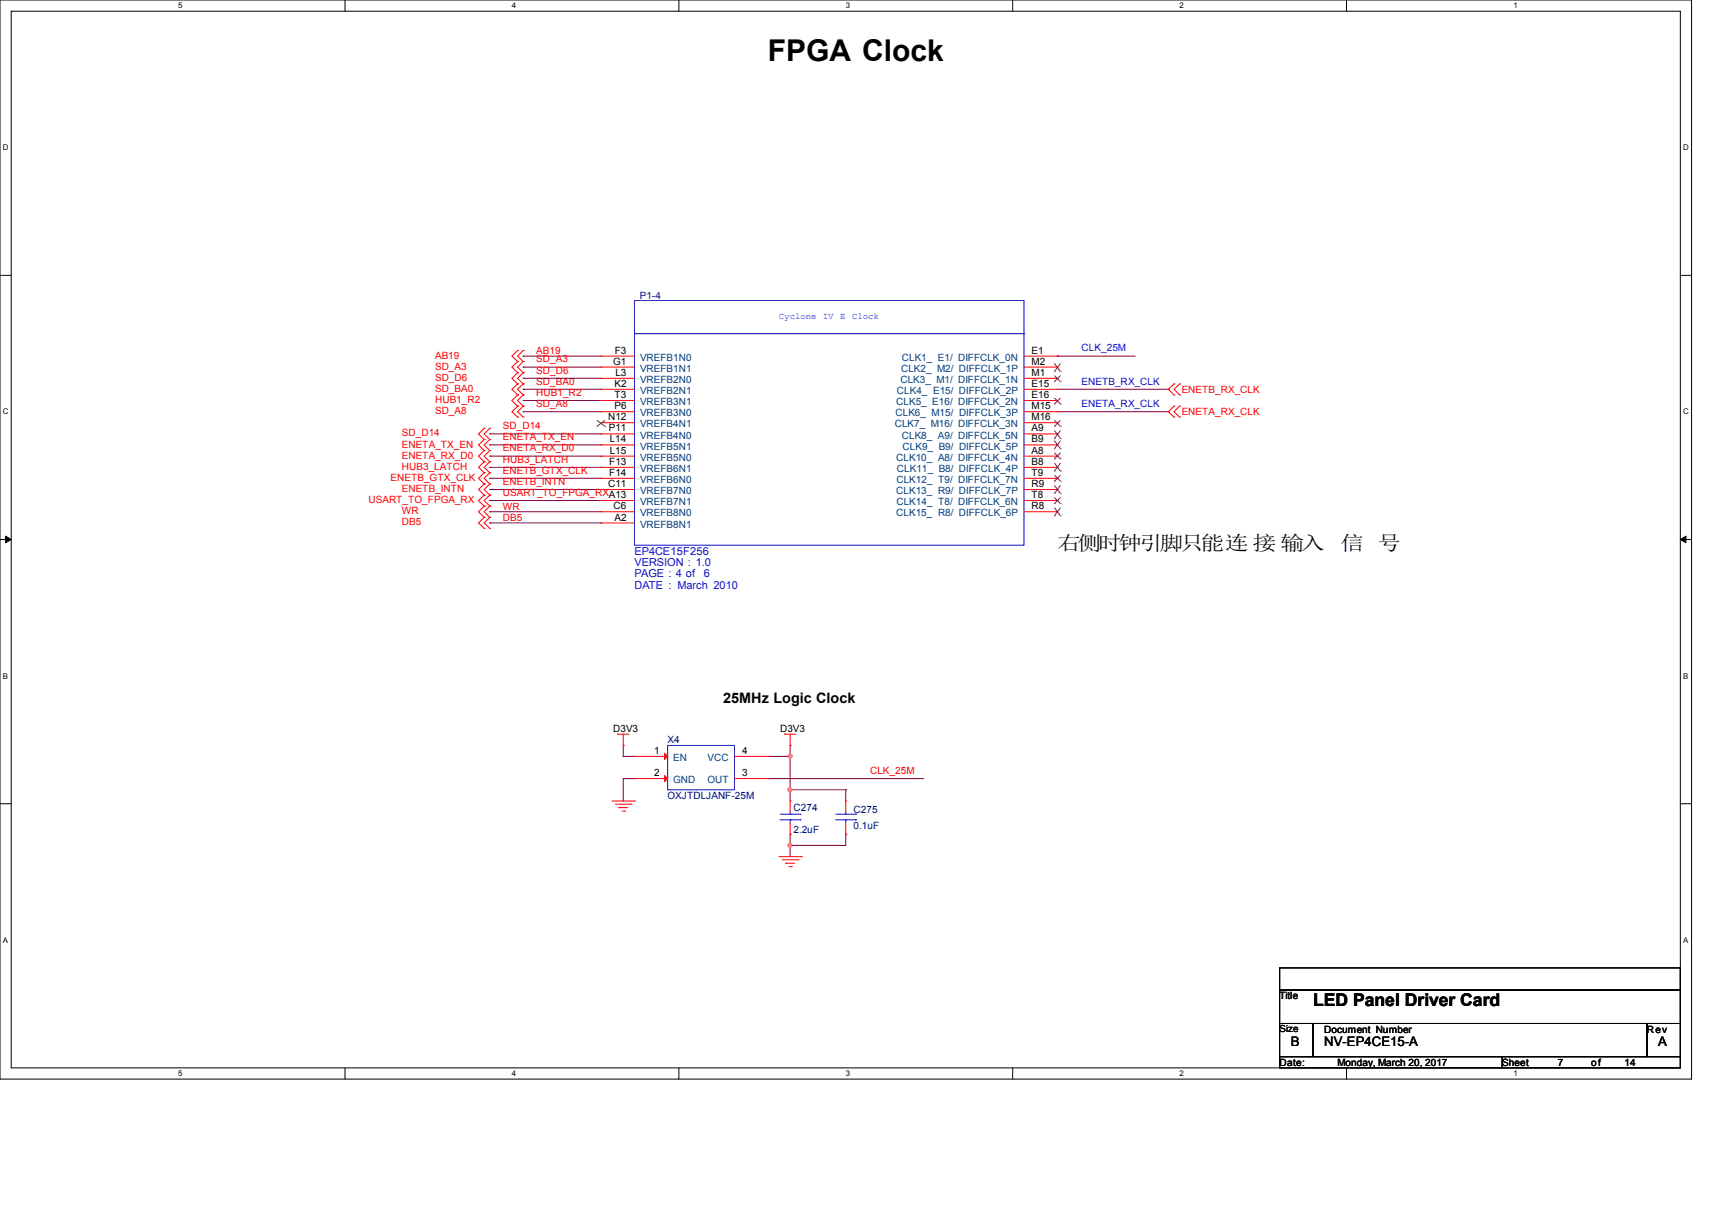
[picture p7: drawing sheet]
<svg xmlns="http://www.w3.org/2000/svg" width="297mm" height="210mm" viewBox="0 0 297 210" stroke-linecap="round" stroke-linejoin="round" font-family="sans-serif">
<path d="M0 0h293.5v187.3h-293.5zM1.9 1.9h289.6v183.4h-289.6z" fill="none" stroke="#000" stroke-width=".17"/>
<g fill="#fff">
<path d="M30.9 .2h.8v1.5h-.8z"/>
<path d="M30.9 185.5h.8v1.6h-.8z"/>
</g>
<path d="M59.9 0v1.9M59.9 185.3v2" fill="none" stroke="#000" stroke-width=".17"/>
<g fill="#fff">
<path d="M88.8 .2h.8v1.5h-.8z"/>
<path d="M88.8 185.5h.8v1.6h-.8z"/>
</g>
<path d="M117.8 0v1.9M117.8 185.3v2" fill="none" stroke="#000" stroke-width=".17"/>
<g fill="#fff">
<path d="M146.7 .2h.8v1.5h-.8z"/>
<path d="M146.7 185.5h.8v1.6h-.8z"/>
</g>
<path d="M175.7 0v1.9M175.7 185.3v2" fill="none" stroke="#000" stroke-width=".17"/>
<g fill="#fff">
<path d="M204.6 .2h.8v1.5h-.8z"/>
<path d="M204.6 185.5h.8v1.6h-.8z"/>
</g>
<path d="M233.6 0v1.9M233.6 185.3v2" fill="none" stroke="#000" stroke-width=".17"/>
<g fill="#fff">
<path d="M262.6 .2h.7v1.5h-.7z"/>
<path d="M262.6 185.5h.7v1.6h-.7z"/>
<path d="M.5 24.8h1v1.6h-1z"/>
<path d="M292 24.8h1v1.6h-1z"/>
<path d="M.5 70.7h1v1.5h-1z"/>
<path d="M292 70.7h1v1.5h-1z"/>
</g>
<path d="M0 47.8h1.9M291.5 47.8h2" fill="none" stroke="#000" stroke-width=".17"/>
<g fill="#fff">
<path d="M.5 116.5h.9v1.6h-.9z"/>
<path d="M292 116.5h.9v1.6h-.9z"/>
</g>
<path d="M0 93.6h1.9M291.5 93.6h2" fill="none" stroke="#000" stroke-width=".17"/>
<path d="M1 93l.9 .6-.9 .6zM291.5 93.6l1-.6v1.2z" fill="#000" stroke="#000" stroke-width=".17"/>
<g fill="#fff">
<path d="M.5 162.4h.9v1.5h-.9z"/>
<path d="M292 162.4h.9v1.5h-.9z"/>
</g>
<path d="M0 139.5h1.9M291.5 139.5h2M222 168h69.5v3.8h-69.5zM222 171.8h69.5v5.8h-69.5zM222 177.6h5.8v5.8h-5.8zM227.8 177.6h57.9v5.8h-57.9zM285.7 177.6h5.8v5.8h-5.8zM222 183.4h38.6v1.9h-38.6zM260.6 183.4h30.9v1.9h-30.9z" fill="none" stroke="#000" stroke-width=".17"/>
<g fill="none" stroke="#800040" stroke-width=".17">
<path d="M85 75.3h.1M85 77.2h.1M85 79.2h.1M85 75.3h19.3M85 77.2h19.3M85 79.2h19.3M90.8 67.6h.1M90.8 69.5h.1M90.8 71.5h.1M90.8 61.8h.1M90.8 63.7h.1M90.8 65.7h.1"/>
<path d="M90.8 61.8h13.5M90.8 67.6h13.5M90.8 69.5h13.5M90.8 71.5h13.5M90.8 63.7h13.5M90.8 65.7h13.5M183.4 61.8h.1M183.4 61.8h13.5M183.4 67.6h19.3M183.4 71.5h19.3M202.7 71.5h.1M202.7 67.6h.1"/>
<path d="M85 81.1h.1M85 83h.1M85 85h.1M85 88.8h.1M85 90.8h.1M85 86.9h.1M85 81.1h19.3M85 83h19.3M85 85h19.3M85 88.8h19.3M85 90.8h19.3M85 86.9h19.3"/>
<path d="M108.1 131.3h.1M108.1 129.4h.1M108.1 135.1h.1M108.1 131.3h2M108.1 129.4v1.9M108.1 135.1v3.9M108.1 135.1h2M133.2 131.3h.1M133.2 135.1h.1M133.2 131.3h3.9M133.2 135.1h27M137.1 129.4h.1"/>
<path d="M137.1 137.1h.1M137.1 131.3h.1M137.1 129.4v9.6M137.1 137.1h9.6M146.7 137.1h.1M146.7 137.1v1.9M137.1 146.7h.1M137.1 144.8h.1M137.1 144.8v3.9M146.7 144.8h.1M146.7 144.8v1.9h-9.6"/>
</g>
<g fill="#f0f" stroke="#f0f" stroke-width=".17">
<circle cx="137.1" cy="146.7" r=".36"/>
<circle cx="137.1" cy="137.1" r=".36"/>
<circle cx="137.1" cy="131.3" r=".36"/>
</g>
<g fill="none" stroke="#f00" stroke-width=".17">
<path d="M84 74.3h.1M84 76.3h.1M84 78.2h.1M84 74.3l-1 1 1 1M84 76.3l-1 .9 1 1M84 78.2l-1 1 1 .9M85 74.3h.1M85 76.3h.1M85 78.2h.1M85 74.3l-1 1 1 1M85 76.3l-1 .9 1 1M85 78.2l-1 1 1 .9"/>
<path d="M89.8 60.8h.1M89.8 62.7h.1M89.8 64.7h.1M89.8 66.6h.1M89.8 68.5h.1M89.8 70.5h.1M89.8 72.4h.1M89.8 60.8l-1 1 1 .9M89.8 62.7l-1 1 1 1M89.8 64.7l-1 1 1 .9M89.8 66.6l-1 1 1 .9M89.8 68.5l-1 1 1 1"/>
<path d="M89.8 70.5l-1 1 1 .9M90.8 60.8h.1M90.8 62.7h.1M90.8 64.7h.1M90.8 66.6h.1M90.8 68.5h.1M90.8 70.5h.1M90.8 72.4h.1M90.8 60.8l-1 1 1 .9M90.8 62.7l-1 1 1 1M90.8 64.7l-1 1 1 .9M90.8 66.6l-1 1 1 .9"/>
<path d="M90.8 68.5l-1 1 1 1M90.8 70.5l-1 1 1 .9M104.3 61.8h.1M104.3 63.7h.1M104.3 65.7h.1M104.3 67.6h.1M104.3 69.5h.1M104.3 71.5h.1M104.3 73.4h.1M104.3 75.3h.1M104.3 77.2h.1M104.3 79.2h.1"/>
<path d="M104.3 61.8h5.8M104.3 63.7h5.8M104.3 65.7h5.8M104.3 67.6h5.8M104.3 69.5h5.8M104.3 71.5h5.8M104.3 73.4h5.8M104.3 75.3h5.8M104.3 77.2h5.8M104.3 79.2h5.8M177.6 61.8h5.8M177.6 63.7h5.8"/>
<path d="M177.6 65.7h5.8M177.6 67.6h5.8M177.6 69.5h5.8M177.6 71.5h5.8M177.6 73.4h5.8M177.6 75.3h5.8M177.6 77.2h5.8M177.6 79.2h5.8M183.4 61.8h.1M183.4 63.7h.1M183.4 65.7h.1M183.4 67.6h.1"/>
<path d="M183.4 69.5h.1M183.4 71.5h.1M183.4 73.4h.1M183.4 75.3h.1M183.4 77.2h.1M183.4 79.2h.1M203.7 66.6h.1M203.7 68.5h.1M203.7 70.5h.1M203.7 72.4h.1M203.7 66.6l-1 1 1 .9M203.7 70.5l-1 1 1 .9"/>
<path d="M204.6 68.5h.1M204.6 66.6h.1M204.6 72.4h.1M204.6 70.5h.1M204.6 66.6l-.9 1 .9 .9M204.6 70.5l-.9 1 .9 .9M84 80.1h.1M84 82h.1M84 84h.1M84 85.9h.1M84 87.8h.1M84 89.8h.1"/>
<path d="M84 91.7h.1M84 80.1l-1 1 1 .9M84 82l-1 1 1 1M84 84l-1 1 1 .9M84 87.8l-1 1 1 1M84 89.8l-1 1 1 .9M84 85.9l-1 1 1 .9M85 80.1h.1M85 82h.1M85 84h.1M85 85.9h.1M85 87.8h.1"/>
<path d="M85 89.8h.1M85 91.7h.1M85 80.1l-1 1 1 .9M85 82l-1 1 1 1M85 84l-1 1 1 .9M85 87.8l-1 1 1 1M85 89.8l-1 1 1 .9M85 85.9l-1 1 1 .9M104.3 81.1h.1M104.3 83h.1M104.3 85h.1M104.3 86.9h.1"/>
<path d="M104.3 88.8h.1M104.3 90.8h.1M104.3 81.1h5.8M104.3 83h5.8M104.3 85h5.8M104.3 86.9h5.8M104.3 88.8h5.8M104.3 90.8h5.8M177.6 81.1h5.8M177.6 83h5.8M177.6 85h5.8M177.6 86.9h5.8"/>
<path d="M177.6 88.8h5.8M183.4 81.1h.1M183.4 83h.1M183.4 85h.1M183.4 86.9h.1M183.4 88.8h.1M106.2 139h3.9M106.8 139.6h2.7M107.1 127.4h.1M107.1 127.4h2M108.1 129.4h.1M108.1 127.4v2"/>
<path d="M109.5 139.6h.1M110.1 139h.1M110.1 135.1h.1M110.1 131.3h.1M110.1 131.3h5.7M110.1 135.1h5.7M127.4 131.3h5.8M127.4 135.1h5.8M133.2 131.3h.1M133.2 135.1h.1M136.1 127.4h.1M136.1 127.4h1.9"/>
<path d="M137.1 129.4h.1M137.1 139h.1M137.1 127.4v2M137.1 139v1.9M146.7 139h.1M146.7 139v1.9M107.4 140.2h.1M107.4 140.2h1.5M107.9 140.8h.4M108.3 140.8h.1M135.1 148.7h3.9M135.7 149.2h2.7"/>
<path d="M136.3 149.8h.1M136.3 149.8h1.5M136.9 150.4h.4M137.1 144.8h.1M137.1 142.9v1.9M137.3 150.4h.1M138.4 149.2h.1M139 148.7h.1M146.7 144.8h.1M146.7 142.9v1.9"/>
</g>
<g fill="none" stroke="#00f" stroke-width=".17">
<path d="M110.1 52.2h67.5v42.4h-67.5zM110.1 57.9h67.5M177.6 57.9h.1M115.8 129.4h11.6v7.7h-11.6zM135.3 142.3h3.5M135.3 141.3h3.5M137.1 141.3h.1M137.1 142.3h.1M137.1 140.9v.4M137.1 142.3v.6M138.8 142.3h.1M138.8 141.3h.1"/>
<path d="M145 142.3h3.5M145 141.3h3.5M146.7 142.3h.1M146.7 141.3h.1M146.7 140.9v.4M146.7 142.3v.6M148.5 141.3h.1M148.5 142.3h.1"/>
</g>
<g fill="none" stroke="#804000" stroke-width=".17">
<path d="M103.5 74h.1M103.5 72.9l1.5 1.1M105 74h.1M105 72.9l-1.5 1.1M182.9 64.5h.1M182.9 66.2h.1M182.9 70.1h.1M182.9 74h.1M182.9 76.1h.1M182.9 77.9h.1M182.9 79.6h.1M182.9 63.1l1.1 1.4"/>
<path d="M182.9 65.2l1.1 1M182.9 69.1l1.1 1M182.9 72.9l1.1 1.1M182.9 74.7l1.1 1.4M182.9 76.5l1.1 1.4M182.9 78.6l1.1 1M184 64.5h.1M184 66.2h.1M184 70.1h.1M184 74h.1M184 76.1h.1M184 77.9h.1"/>
<path d="M184 79.6h.1M184 63.1l-1.1 1.4M184 65.2l-1.1 1M184 69.1l-1.1 1M184 72.9l-1.1 1.1M184 74.7l-1.1 1.4M184 76.5l-1.1 1.4M184 78.6l-1.1 1M182.9 81.8h.1M182.9 83.5h.1M182.9 85.6h.1M182.9 87.4h.1"/>
<path d="M182.9 89.5h.1M182.9 80.4l1.1 1.4M182.9 82.5l1.1 1M182.9 84.2l1.1 1.4M182.9 86.4l1.1 1M182.9 88.1l1.1 1.4M184 81.8h.1M184 83.5h.1M184 85.6h.1M184 87.4h.1M184 89.5h.1M184 80.4l-1.1 1.4"/>
<path d="M184 82.5l-1.1 1M184 84.2l-1.1 1.4M184 86.4l-1.1 1M184 88.1l-1.1 1.4"/>
</g>
<g fill="#f00" stroke="#f00" stroke-width=".17">
<path d="M115.3 134.6l.5 .5-.5 .6z"/>
<path d="M115.3 130.7l.5 .6-.5 .5z"/>
</g>
<text font-size="5.2" x="133.2" y="10.6">FPGA Clock</text>
<g font-size="3.5">
<text x="183.4" y="95.4">右侧时钟引脚只能连 接 输入</text>
<text x="232.6" y="95.4">信 号</text>
</g>
<text font-size="3" x="227.8" y="174.7">LED Panel Driver Card</text>
<text font-size="2.5" x="125.5" y="122">25MHz Logic Clock</text>
<g font-size="2.3">
<text x="223.9" y="181.6">B</text>
<text x="229.7" y="181.6">NV-EP4CE15-A</text>
<text x="287.6" y="181.6">A</text>
</g>
<g font-size="1.9" fill="#00f">
<text x="110.1" y="96.3">EP4CE15F256</text>
<text x="110.1" y="98.3">VERSION : 1.0</text>
<text x="110.1" y="100.2">PAGE : 4 of</text>
<text x="122.1" y="100.2">6</text>
<text x="110.1" y="102.2">DATE : March 2010</text>
</g>
<g font-size="1.7" fill="#000080">
<text x="111" y="51.8">P1-4</text>
<text x="115.8" y="129">X4</text>
<text x="115.8" y="138.7">OXJTDLJANF-25M</text>
<text x="137.7" y="140.8">C274</text>
<text x="148.1" y="141">C275</text>
<text x="148.1" y="143.9">0.1uF</text>
<text x="137.7" y="144.5">2.2uF</text>
</g>
<g font-size="1.7" fill="#f00">
<text x="75.5" y="62.2">AB19</text>
<text x="75.5" y="64.2">SD_A3</text>
<text x="93" y="61.4">AB19</text>
<text x="93" y="62.9">SD_A3</text>
<text x="93" y="64.9">SD_D6</text>
<text x="75.5" y="66.1">SD_D6</text>
<text x="75.5" y="68">SD_BA0</text>
<text x="75.5" y="70">HUB1_R2</text>
<text x="75.5" y="71.9">SD_A8</text>
<text x="93" y="66.8">SD_BA0</text>
<text x="93" y="68.7">HUB1_R2</text>
<text x="93" y="70.7">SD_A8</text>
<text x="205" y="68.2">ENETB_RX_CLK</text>
<text x="69.7" y="75.7">SD_D14</text>
<text x="69.7" y="77.7">ENETA_TX_EN</text>
<text x="87.2" y="74.5">SD_D14</text>
<text x="87.2" y="76.4">ENETA_TX_EN</text>
<text x="205" y="72.1">ENETA_RX_CLK</text>
<text x="67.8" y="83.5">ENETB_GTX_CLK</text>
<text x="69.7" y="79.6">ENETA_RX_D0</text>
<text x="69.7" y="81.5">HUB3_LATCH</text>
<text x="87.2" y="78.4">ENETA_RX_D0</text>
<text x="87.2" y="80.3">HUB3_LATCH</text>
<text x="87.2" y="82.2">ENETB_GTX_CLK</text>
<text x="63.9" y="87.3">USART_TO_FPGA_RX</text>
<text x="69.7" y="85.4">ENETB_INTN</text>
<text x="69.7" y="89.3">WR</text>
<text x="87.2" y="84.2">ENETB_INTN</text>
<text x="87.2" y="88.4">WR</text>
<text x="87.2" y="86.1">USART_TO_FPGA_RXA13</text>
<text x="69.7" y="91.2">DB5</text>
<text x="87.2" y="90.4">DB5</text>
<text x="150.9" y="134.3">CLK_25M</text>
</g>
<g font-size="1.7">
<text x="106.4" y="63.3">G1</text>
<text x="106.7" y="61.4">F3</text>
<text x="106.8" y="65.2">L3</text>
<text x="179" y="61.4">E1</text>
<text x="179" y="63.3">M2</text>
<text x="179" y="65.2">M1</text>
<text x="106.6" y="67.1">K2</text>
<text x="106.6" y="71">P6</text>
<text x="106.6" y="69.1">T3</text>
<text x="179" y="67.1">E15</text>
<text x="179" y="69.1">E16</text>
<text x="179" y="71">M15</text>
<text x="105.5" y="72.9">N12</text>
<text x="105.6" y="74.9">P11</text>
<text x="105.8" y="76.8">L14</text>
<text x="179" y="72.9">M16</text>
<text x="179" y="74.9">A9</text>
<text x="179" y="76.8">B9</text>
<text x="105.7" y="80.7">F13</text>
<text x="105.7" y="82.6">F14</text>
<text x="105.8" y="78.7">L15</text>
<text x="179" y="78.7">A8</text>
<text x="179" y="80.7">B8</text>
<text x="179" y="82.6">T9</text>
<text x="105.5" y="84.5">C11</text>
<text x="106.5" y="88.4">C6</text>
<text x="179" y="84.5">R9</text>
<text x="179" y="86.4">T8</text>
<text x="179" y="88.4">R8</text>
<text x="106.6" y="90.3">A2</text>
<text x="106.4" y="127.1">D3V3</text>
<text x="113.5" y="130.9">1</text>
<text x="128.8" y="130.9">4</text>
<text x="135.3" y="127.1">D3V3</text>
<text x="113.5" y="134.7">2</text>
<text x="128.8" y="134.7">3</text>
<text x="222" y="173.4">Title</text>
<text x="222" y="179.2">Size</text>
<text x="229.7" y="179.2">Document Number</text>
<text x="285.7" y="179.2">Rev</text>
<text x="222" y="185">Date:</text>
<text x="232.1" y="185">Monday, March 20, 2017</text>
<text x="260.6" y="185">Sheet</text>
<text x="270.2" y="185">7</text>
<text x="276.1" y="185">of</text>
<text x="281.8" y="185">14</text>
</g>
<g font-size="1.7" fill="#004080">
<text x="111" y="62.6">VREFB1N0</text>
<text x="111" y="64.5">VREFB1N1</text>
<text x="156.3" y="64.5">CLK2_ M2/ DIFFCLK_1P</text>
<text x="156.4" y="62.6">CLK1_ E1/ DIFFCLK_0N</text>
<text x="111" y="66.5">VREFB2N0</text>
<text x="111" y="68.4">VREFB2N1</text>
<text x="111" y="70.3">VREFB3N1</text>
<text x="155.5" y="70.3">CLK5_ E16/ DIFFCLK_2N</text>
<text x="155.6" y="68.4">CLK4_ E15/ DIFFCLK_2P</text>
<text x="156.2" y="66.5">CLK3_ M1/ DIFFCLK_1N</text>
<text x="111" y="72.3">VREFB3N0</text>
<text x="111" y="74.2">VREFB4N1</text>
<text x="111" y="76.1">VREFB4N0</text>
<text x="155.2" y="74.2">CLK7_ M16/ DIFFCLK_3N</text>
<text x="155.3" y="72.3">CLK6_ M15/ DIFFCLK_3P</text>
<text x="156.4" y="76.1">CLK8_ A9/ DIFFCLK_5N</text>
<text x="111" y="78">VREFB5N1</text>
<text x="111" y="80">VREFB5N0</text>
<text x="111" y="81.9">VREFB6N1</text>
<text x="111" y="83.8">VREFB6N0</text>
<text x="155.5" y="80">CLK10_ A8/ DIFFCLK_4N</text>
<text x="155.5" y="83.8">CLK12_ T9/ DIFFCLK_7N</text>
<text x="155.6" y="81.9">CLK11_ B8/ DIFFCLK_4P</text>
<text x="156.6" y="78">CLK9_ B9/ DIFFCLK_5P</text>
<text x="111" y="85.8">VREFB7N0</text>
<text x="111" y="87.7">VREFB7N1</text>
<text x="111" y="89.6">VREFB8N0</text>
<text x="155.5" y="85.8">CLK13_ R9/ DIFFCLK_7P</text>
<text x="155.5" y="89.6">CLK15_ R8/ DIFFCLK_6P</text>
<text x="155.5" y="87.7">CLK14_ T8/ DIFFCLK_6N</text>
<text x="111" y="91.6">VREFB8N1</text>
<text x="116.8" y="135.9">GND</text>
<text x="116.8" y="132.1">EN</text>
<text x="122.7" y="135.9">OUT</text>
<text x="122.8" y="132.1">VCC</text>
</g>
<g font-size="1.7" fill="#00f">
<text x="187.6" y="61">CLK_25M</text>
<text x="187.6" y="70.7">ENETA_RX_CLK</text>
<text x="187.6" y="66.8">ENETB_RX_CLK</text>
</g>
<g font-size="1.6" fill="#00f">
<text x="135.1" y="55.3">Cyclone IV</text>
<text x="145.8" y="55.3">E</text>
<text x="147.8" y="55.3">Clock</text>
</g>
<g font-size="1.4">
<text x="30.9" y="1.4">5</text>
<text x="88.8" y="1.4">4</text>
<text x="146.7" y="1.4">3</text>
<text x="204.6" y="1.4">2</text>
<text x="262.6" y="1.4">1</text>
<text x=".5" y="26.1">D</text>
<text x="292" y="26.1">D</text>
<text x=".5" y="71.9">C</text>
<text x="292" y="71.9">C</text>
<text x=".5" y="117.8">B</text>
<text x="292" y="117.8">B</text>
<text x=".5" y="163.6">A</text>
<text x="292" y="163.6">A</text>
<text x="30.9" y="186.8">5</text>
<text x="88.8" y="186.8">4</text>
<text x="146.7" y="186.8">3</text>
<text x="204.6" y="186.8">2</text>
<text x="262.6" y="186.8">1</text>
</g>
</svg>
